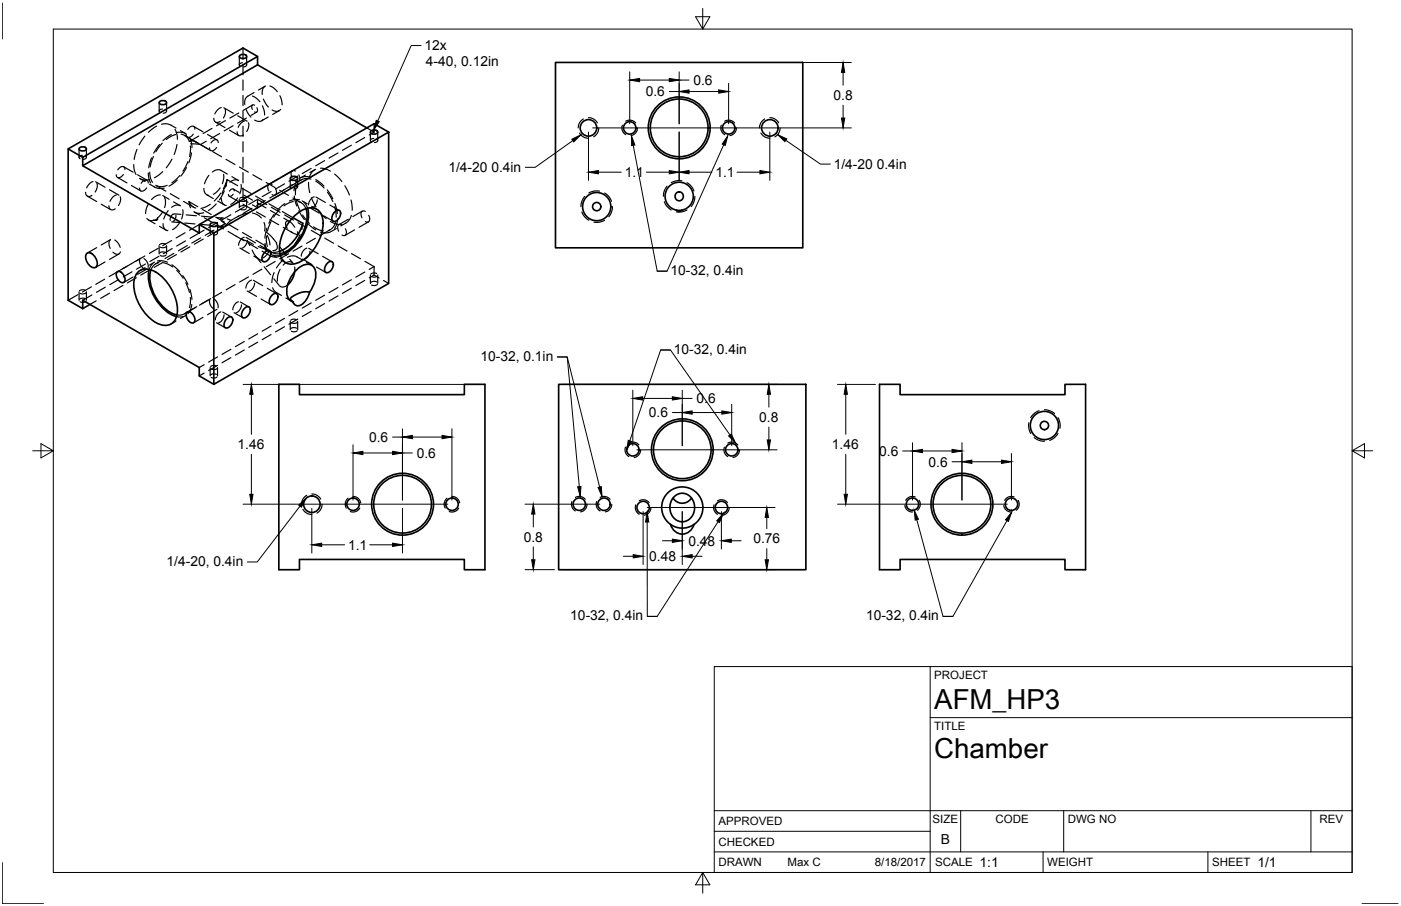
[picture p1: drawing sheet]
<svg xmlns="http://www.w3.org/2000/svg" width="432mm" height="279mm" viewBox="0 0 432 279" stroke-linecap="round" stroke-linejoin="round" font-family="sans-serif">
<!-- layer: Hidden -->
<g fill="none" stroke="#000" stroke-width=".36">
<path d="M73.8 17.4v2.6M74.8 19.3l-.1 .1a.63 .63 0 0 0-.8 .2 .63 .63 0 0 0 .2 .9M74.9 14.8v3.5M74.9 19.9v3.2M75.7 19.5a.66 .66 0 0 1 .2 .9 .66 .66 0 0 1-.9 .3M76 17.4v2.6M48.3 38.9l-2.6 1.9M49.1 31.7v2.6M49.8 38.3l1.9-.1 1.2 .5M50.1 33.6h-.1a.63 .63 0 0 0-.8 .3 .63 .63 0 0 0 .2 .8M51 33.8a.66 .66 0 0 1 .2 .9 .66 .66 0 0 1-.9 .2M51.3 31.7v2.6"/>
<path d="M52.7 38.6l1.6 .9M53.9 39.9l.6 1.4 .2 1.7M59.7 39l2.9 1.7M60.1 39.8a.88 .88 0 0 0-.6-.9 .88 .88 0 0 0-1.1 .4l-.5 .6M65.3 39.6l-2.7 1.6M65.9 36.5a1.12 1.12 0 0 0 .6 1.2 1.12 1.12 0 0 0 1.3-.3M66.4 37.7l2.9 1.6M68.2 33.2a3.5 3.5 0 0 0-2 1.9M69 33.2l2.9 1.7M69.4 33.7a3 3 0 0 1-.6 2.7M69.5 37.2l-2.8 1.6M71.8 38.8l-2.7 1.6"/>
<path d="M73.3 35.7l2.9 1.7M73.6 34.8l-2.7 1.6M74.9 24.7v3.1M74.9 29.4v3.2M74.9 34.2v3.2M74.9 38.9v3.2M75.4 37.3a3.3 3.3 0 0 0-2 2M75.8 33.7l1.6 2.4M76 36.4l-2.8 1.6M76.4 29.7a2.35 2.35 0 0 0-1 2.6M76.5 37.8a3 3 0 0 1-.5 2.7M77.8 29.6l1.1 .6 1.2 1.2"/>
<path d="M77.8 32.4l-2.8 1.6M78.3 28.5l-2 1.2M78.5 32.4a.64 .64 0 0 0-.9 .2 .64 .64 0 0 0 .1 .8l.1 .3M79.1 34.6l-1.8 1M79.2 33.2a.77 .77 0 0 1 .2 .9 .77 .77 0 0 1-.8 .5l-.1-.1M80.9 32.6l.5 1.4 .1 1.4M81.1 36.8a1.89 1.89 0 0 1-2.6 .2M81.2 30.6l1.5 2.4M81.7 26.6l-2 1.2M81.8 26.6a2.4 2.4 0 0 0-1 2.5M82.7 36.1l-2 1.1M83.2 26.5l1.1 .6 1.2 1.2"/>
<path d="M86 34.1l-2 1.2M86.3 29.5l.5 1.4 .1 1.4M86.5 33.7a1.9 1.9 0 0 1-2.6 .2M113.1 39.4l2.2 1.3M115.3 38.2v2.5M179.8 36.7a3.1 3.1 0 0 0-1.6 2.7M181.4 36.3l1.3 .3 1.4 1.3M184.5 39.4l-.3 1.5-1.2 1.3M191.8 38.6a2.38 2.38 0 0 0 1.1 2.9M192.9 37.4a2.38 2.38 0 0 1 3 .5M196.5 39.4a2.36 2.36 0 0 1-2 2.4M222.3 38.6a2.36 2.36 0 0 0 1.1 2.9"/>
<path d="M223.4 37.4a2.38 2.38 0 0 1 3 .5M227 39.4a2.4 2.4 0 0 1-2 2.4M235.7 36.7l-1.1 1.1-.5 1.6M237.3 36.3l.9 .1 .9 .4 .9 1.1M240.4 39.4l-.3 1.5-1.3 1.3M24.4 45.9v2.6M25.4 47.9h-.1a.63 .63 0 0 0-.8 .2 .63 .63 0 0 0 .2 .9M26.3 48.1a.65 .65 0 0 1 .2 .8 .65 .65 0 0 1-.9 .3M26.4 59.3a1.13 1.13 0 0 0 .6 1.2 1.13 1.13 0 0 0 1.3-.2M26.6 45.9v2.6M28.7 56a3.5 3.5 0 0 0-2 1.9M29.5 56l2.9 1.7"/>
<path d="M29.9 56.5a3 3 0 0 1-.6 2.7M33.7 58.5l2.9 1.7M36.2 54.7l2.9 1.7M38 53.8a1.16 1.16 0 0 1-.9 1 1.16 1.16 0 0 1-1.3-.7v-.2M38.1 51.4l2.9 1.7M38.5 52.3a.88 .88 0 0 0-.6-1 .88 .88 0 0 0-1 .4l-.6 .7M40.5 57.2l2.9 1.7M41.2 50.8l.1 1.3 .6 1.7M42.2 46.1l-.9 3.1M42.4 53.9l2.9 1.7M43 55l1.5 .5 1.6-.1M43.2 55.1l1.5 .9"/>
<path d="M44.6 42l-1.7 2.7M45.2 57.9a1.15 1.15 0 0 1-1 1 1.15 1.15 0 0 1-1.2-.6v-.3M45.7 56.4a.9 .9 0 0 0-.6-.9 .9 .9 0 0 0-1.1 .4l-.5 .6M45.7 53.3l.1 1.4 .6 1.7M46.1 56.8l1.6 .9M46.2 53.1l.2 1.9 .6 1.2M46.7 48.7l-.9 3.1M47.3 48.3l-1 3.1M47.5 57.6l1.5 .5 1.6-.1M48 57.1l3.1 1.8M49.2 44.6l-1.8 2.6M50 44.1l-2 2.7"/>
<path d="M50.2 52.9l-2.6 1.9M51.5 57.2l-1.6 .4-1.6-.3M52.5 59.7l2.7 1.6M52.8 41.5l-2.6 1.9M53 49.1l-1.8 2.6M54.2 41.5l-1.3 .4-1.7 1.1M54.3 40.9l1.9-.1 1.2 .5M54.6 44.5l-.9 3.1M54.6 55.5l-2.5 1.9M55.4 54.1l-2.4 2.3M55.6 40.3l1.6 .9M55.8 41.4l1.3 .5 1.2 1.5"/>
<path d="M56.9 41.8l1.4 .8M57.5 51.7l-1.8 2.6M57.8 42.3l2.9 1.7M57.9 49.9l-1.5 2.9M58.3 43.7l1.2-.2 1.9 .9M58.4 42.5l.6 1.4 .2 1.6M58.7 45l-.3 3.3M58.7 44.4l3 .1 3.2 1.9M59 47.2l-.8 3M59.6 41.4a1.16 1.16 0 0 1-1 .9 1.16 1.16 0 0 1-1.2-.6v-.3M59.7 43.4l1.4 .8M61.2 42l-2.8 1.6"/>
<path d="M62.8 58.1a1.87 1.87 0 0 0 1.5 2.2M63.6 43.6l-1.8 1M64 41.5l2.9 1.6M64.4 54.1l-1.4 2.6M65.5 53.1a2.37 2.37 0 0 1 2.6-.5l2 1.1M65.5 46.8l2.8 1.5M66.7 45.5a1.15 1.15 0 0 1-.9 1 1.15 1.15 0 0 1-1.2-.7v-.2M67.3 44a.9 .9 0 0 0-.7-1 .9 .9 0 0 0-1 .4l-.5 .7M67.7 41.2l-2.8 1.6M67.8 57.9l-.9 1.1-1.1 .9M68.1 59.6l-2.1 2.4M68.9 53.8v1.2l-.4 1.7"/>
<path d="M69.1 58.9l-1.5 2.7M69.6 57.4l.4-2-1.1 2.8M69.7 49.1l2.7 1.6M69.8 57.2l-.9 1.3-.5 1.3M70 55.4l3.2 1.9M70.7 40.1l2.9 1.7M71.5 54.5l2 1.1M71.9 59.9a.78 .78 0 0 1-.7 .6 .78 .78 0 0 1-.8-.4v-.2M71.9 58.3l1.8 1M72.2 58.9a.64 .64 0 0 0-.6-.7 .64 .64 0 0 0-.7 .5l-.2 .2M73.1 40.6a1.13 1.13 0 0 0 .6 1.3 1.13 1.13 0 0 0 1.3-.3M73.5 55.7a2.41 2.41 0 0 0-2.7 .5"/>
<path d="M73.8 51.5l2.7 1.6M74.3 56.9v1.2l-.4 1.7M74.6 58.1l2.8 1.6M74.9 43.7v3.2M74.9 48.5v3.1M74.9 53.2v3.2M74.9 58v3.5l1.5 .9M77.9 53.9l2.8 1.6M82 56.3l2.8 1.6M83.6 59.1l-2.8 1.6M83.8 56.9a.89 .89 0 0 0-1.1 .1 .89 .89 0 0 0-.1 1.1l.2 .8M84.9 58.1a1.22 1.22 0 0 1 .4 1.2 1.22 1.22 0 0 1-.9 .9l-.5-.2"/>
<path d="M85.8 55.2l-2.9 1.6M86.2 58.7l2.7 1.6M87.7 56.7l-2.8 1.6M89.5 55v2.6M90.1 52.7l-2.9 1.6M90.5 57h-.1a.63 .63 0 0 0-.8 .2 .63 .63 0 0 0 .2 .9M91 52.8a.89 .89 0 0 0-1.1 0 .89 .89 0 0 0-.2 1.1l.3 .8M91.4 57.1a.66 .66 0 0 1 .2 .9 .66 .66 0 0 1-.9 .2M91.6 55.8l-.8 1.6-.2 1.4M91.6 56.9l-.5 1.8v1.4M91.7 55v2.6M91.8 54.3l-2.7 1.6"/>
<path d="M92 56l-8.9 5.1M92.1 53.9a1.16 1.16 0 0 1 .3 1.4 1.16 1.16 0 0 1-1.1 .7l-.3-.1M92.9 55.4l-1.5 .9M94.1 54l-1.5 .9M95.1 56.3l.4 3.1M95.8 55.2l-1.4-.2-1.7 .6M95.9 54.7l-1.6-.2-1.5 .3M95.9 51.9l-2.7 1.6M97.1 52.3l-1.6 .9M97.2 52.2l-1 .8-.8 1.7M97.3 55.9l2.6 2.1M97.3 55.4l2.5 2"/>
<path d="M98.8 51.9l1.5 .2 1.5 .7M100 49.5l-2.7 1.6M100.9 58.6l1.7 2.7M100.9 59.3l1.7 2.9M103.1 53.7l2.3 2.3M104.2 47.2l-2.8 1.6M106.3 57.3l1.4 2.8M108.3 44.8l-2.8 1.6M112.4 42.4l-2.7 1.6M114.2 40.7v2.6M115.2 42.7h-.1a.63 .63 0 0 0-.8 .2 .63 .63 0 0 0 .2 .9M115.3 40.7l-1.5 .9"/>
<path d="M116.1 42.9a.65 .65 0 0 1 .2 .9 .65 .65 0 0 1-.9 .2M116.4 40.7v2.6M178.6 41a3.2 3.2 0 0 0 2.8 1.6M184.8 58.9h-1.5l-1.8 .6M186.4 59.5l1.4 1.3 .7 1.3M205.6 57.4l-.8 1.3-.3 1.8M210.2 55.8l-1.5-.1-1.8 .6M211.8 56.3l1.4 1.3 .7 1.3M234.5 41a3.2 3.2 0 0 0 2.8 1.6M26.9 60.5l2.9 1.7M29.8 76.4l-2.9 1.6M31.2 75.6l2.8-1.7a2.07 2.07 0 0 0 0 2.7"/>
<path d="M31.2 63l2.9 1.6M33.6 63.5a1.14 1.14 0 0 0 .6 1.2 1.14 1.14 0 0 0 1.3-.3M35.4 74l.9 .8 .7 1.5M35.9 60.1a3.2 3.2 0 0 0-2 2M36.6 78.3l-2.9 1.7M37 60.7a3.2 3.2 0 0 1-.5 2.7M37.1 77.7a1.28 1.28 0 0 1-1.1 .8 1.28 1.28 0 0 1-1.2-.7M44.4 79.7a2.79 2.79 0 0 1 1.2 2.8M44.6 78.9l-11 6.4M45.3 67.4l.9 .6 1.2-.1M45.8 62.8l-.7 1.5-.2 1.5M45.8 67.9l2 1.1"/>
<path d="M47.4 67.9a1 1 0 0 0 1.1-.7l-.1 .7zM47.5 68h.3M48.8 76.6l-2.8 1.5M49 79.1l-2.8 1.5M49.1 75.7v2.6M49.2 69.8l2 1.2M49.4 60.1a3.7 3.7 0 0 0-2.7 1.4M50.1 65.4l-1.6 1.8M50.1 60.3l2 1.2M50.3 69a1.83 1.83 0 0 0 1.5 2.1M50.7 60.9a4 4 0 0 1 0 3.1M51 75.3l-.9-.2-.9 .3"/>
<path d="M51 77.9l-.9-.2-.9 .3M51.2 76.1l-1 .3-.8-.2M51.2 78.6l-.8 .4-1-.2M51.3 75.7v2.6M51.8 65l-1.3 2.5M52.9 74.2l-2.7 1.6M52.9 68.4l2.5 .2M53.1 76.7l-2.8 1.5M53.3 66.1l-.7 .9-.1 1M53.5 62.3l2 1.1M53.6 78.1l-2.8 1.6M53.7 65.9l2.1 .2"/>
<path d="M54.2 66.4l-.1 .9-.8 1M54.4 78.5l-2.8 1.6M55.3 68.8l-.9 1.1-1.2 .9M55.6 63.5a2.31 2.31 0 0 0-2.7 .4M56.3 64.7l.1 1.2-.4 1.6M56.6 62.1l3.1 1.8M56.9 68.8l3.2 .3M57 71.8l-2.7 1.6M57.2 74.3l-2.8 1.6M57.4 66.3l3.1 .2M57.7 75.7l-2.7 1.6M58.2 62.2l.9 1.3 1.3 .7"/>
<path d="M58.2 62.2l.5 1.9M58.2 62.2l2.8 1.5M58.5 76.1l-2.7 1.6M59.7 65.3l1.1 .5 2-.2M60 65.4l1.6 1M61.4 69.3l-3 1.7M61.7 69.2l3.1 .3M61.9 73.4l-2.8 1.6M62.1 66.7l3.2 .2M62.3 64.6l2.8 1.5M62.6 73.7l-2.7 1.6M62.9 71l-4.3 2.5"/>
<path d="M62.9 67.2l2.8 1.5M63.7 60.1l2 1.1M64.8 69.3v2.6M64.8 63l-1.6 .9-1.3 .4M65.8 71.2h-.1a.64 .64 0 0 0-.8 .3 .64 .64 0 0 0 .2 .8M65.9 71.9l-1.9 1.1M66 71l-2.8 1.6M66.4 69.6l2.5 .2M66.5 66.9l2.7 1.6M66.6 62.9l-2.4 2M66.7 71.4a.66 .66 0 0 1 .2 .9 .66 .66 0 0 1-.9 .2M66.9 67.1l2 .2"/>
<path d="M67 68.6l-2.7 1.6M67 69.3v2.6M67.1 69.5l1.6 1M67.1 62l2 1.2M68.2 61.2a1.9 1.9 0 0 0 1.5 2.2M68.5 67.3l-.4 .2v.4l1.3 1.1M68.8 69.3l-1.5 .9M69.4 69h.1M69.4 69l-1.3 .9 .8 .7M70 67.5l.7 .2a.36 .36 0 0 1 .3 .5 .36 .36 0 0 1-.4 .3l-1.3 1.2M70.3 71.4l2.7 1.6M70.6 69.3l2.7 1.6"/>
<path d="M70.7 60.5l2.8 1.7M71.2 66.2l-2.8 1.6M71.9 67.6l-.7 .4M72.8 72.8l2.5 1.5M73.2 61l-.9 1.2-1.2 .8M73.5 66.6l-1.4 .9M73.8 61.5v2.6M73.9 76.5l2.9 1.7M74.4 73.7l.6 .2a2.02 2.02 0 0 1 2 1.8M74.7 71.7l2.8 1.6M74.9 63l2.7 1.6M75.1 60.1l2.8 1.6"/>
<path d="M75.3 73.1a2.8 2.8 0 0 0-1.8 2.5M75.3 63.8l-2.8 1.6M75.7 61l-.9-.2-.9 .4M75.7 63.6l-.9-.2-.9 .4M75.8 73.2l2.9 1.7M75.9 61.8l-.8 .3-1-.2M75.9 64.4l-.8 .3-1-.2M76 61.5v2.6M76.2 74.3l1.9 1M76.2 74.1a2.73 2.73 0 0 1-1.7 2.5M76.2 65.7l-2.9 1.1M76.7 75.1l2.7 1.6"/>
<path d="M77.7 64.2l-2.8 1.6M77.7 77.1l1.1 1.9 .8 .6M77.8 65.7l1.5 .5 1.2 1M78.2 79l2.9 1.7M78.7 60.4l2.8 1.6M78.8 79l1.6 2M78.9 74.1l2.7 1.6M79 65.3l2.8 1.6M79.2 62.5l2.8 1.6M79.4 61.5l-2.7 1.5M79.6 76l2.9 1.1M80.1 75.7l3.8 2.2"/>
<path d="M80.8 77.4l2.5 1.5M81.4 68.6l.3 1.3-.2 1.3M81.6 75.7l.5 1.9M81.6 75.7l1.1 1.5M81.7 75l.3 1.4 .9 1.5M81.8 61.9l-2.8 1.6M82 71.5l2.3 2.2M82.1 72.8v1.6l.3 1.6M82.2 63.1l-2.8-1.6v2.6l-1.6-.9M82.3 70.4l-.7 3M82.3 72.5l.7 1.8 .2 1.2M82.9 62.8l2.7 1.6"/>
<path d="M83 77.1l-.8 1.5-1.1 .9M83.1 78.8l1.6 .5 1.4-.2M83.1 67.7l2.8 1.6M83.2 77.3l1.5 .9h1.6M83.3 64.9l2.8 1.6M83.5 68.3l-1.1 3M83.6 63.9l2.7 1.6M83.6 78.4l1.6 .9M84.2 78.7l2.2 .1M84.3 73.7l1 1.3M84.5 66.1l-1.6 2.8M85.2 75l.3 1-.1 .8-.6 .4-.7 .1"/>
<path d="M86.2 77.5l-2 .3M86.3 76.2l2 2.5M86.3 64.5l-2 2.5M87 65.2l3.3 1.9M87.3 70.1l2.8 1.6M87.5 67.3l1.8 1M87.7 66.3l2.8 1.6M87.8 62.8l-2.4 2.1M88.5 79.3l2.1-.4 2.5 1.2M88.9 78.2l-2.7 1.6M89.3 79.9l1 1.3M89.7 71.5l2 .8 .2-.2-.3-.6"/>
<path d="M90 76.4l-2.4 2M90.3 61l2.5 1.5M90.4 62.2l-1.5 .5-1.4 .8M90.7 60.4l.7 3.1M90.9 70.1l-1.3-1.5-1.1-.5-.3 .3-.2 .4 .1 .7 .4 .9M91.3 61.8l1.1 3.1M91.8 68.7l2.8 1.6M92 62.2l1.5 .8 .8 1.4M92.1 65l1.7 2.7M92.3 61.6h-1.7l-1.4 .4M92.5 72.3l-1.5 2.8M93.1 75.9l-2.8 1.6"/>
<path d="M93.1 61.9l1.6 .9M93.2 79.9l2.9 1.7M93.3 66.3l2.1 2.6M93.3 68.9l-.3 1.9M93.7 62.3l1.1 1.9M94.6 76.5a2.73 2.73 0 0 0-1.8 2.5M94.8 68.9l2.5 2M95.2 76.6l2.9 1.6M95.5 64.1l2.9 1.6M95.6 77.5a2.79 2.79 0 0 1-1.8 2.4M96 61l1.4 2.8M96 71l2.7 1.6"/>
<path d="M96.1 63.6l1.5 .9M96.6 69.9l1.6 1 1.5 .3M96.8 60.7a2.8 2.8 0 0 0-1.7 2.5M97.2 73.5l-2.7 1.6M97.4 60.8l2.9 1.6M97.8 61.6a2.79 2.79 0 0 1-1.7 2.5M98.3 65.1l2.2 2.3M99.4 79.1l2.9 1.6M99.8 66.5l2.9 1.7M100.1 73.4l2.7 1.6M101.7 63.2l2.9 1.7M101.8 70.8l-3.2 1.9"/>
<path d="M101.8 68.3l1.9 .8 1.2 .2M101.9 71.5l-1.2 .3-1.9-.2M103.2 63.7l.4 3.3M103.2 62.8l.8 3M103.4 68.6l-.7 1.5-1.4 .9M103.7 70.5l-1.6 .9M104.1 67.5l-.3 1.7-.7 1.3M104.2 75.8l2.8 1.6M105.4 69.4a.89 .89 0 0 0-1.1 0 .89 .89 0 0 0-.2 1.1l.3 .8M106.5 70.5a1.22 1.22 0 0 1 .3 1.3 1.22 1.22 0 0 1-.9 .9l-.5-.2M106.6 68.8l-1.6 .9M107.4 67.6l-2.9 1.7"/>
<path d="M108.2 61.7l.3 3.1M108.3 66.4l-.7 1.5-1.2 1M108.3 78.2l2.8 1.6M109.3 70.9l-2.9 1.7M111.6 65.1l-2.9 1.7M112.6 65.2a.88 .88 0 0 0-1.1 .1 .88 .88 0 0 0-.2 1.1l.3 .8M113.6 68.4l-3 1.7M113.7 66.4a1.22 1.22 0 0 1 .3 1.2 1.22 1.22 0 0 1-.9 .9l-.5-.2M179.3 65.4l.8 1.3 1.4 1.2M180.2 60.6l-.8 1.3-.4 1.8M186.3 67.9l-1.8 .7-1.4-.1M188.8 63.7l-.4 1.9-.8 1.2"/>
<path d="M204.8 62.2l.7 1.3 1.4 1.3M211.7 64.8l-1.7 .6-1.5-.1M214.2 60.6l-.4 1.8-.8 1.3M24 90.9l-3 1.7M24.4 90v2.6M26.3 89.5l-.9-.1-.9 .3M26.3 92.1l-.9-.2-.9 .4M26.5 90.3l-.8 .3-1-.1M26.5 92.9l-.8 .4-1-.2M26.6 90v2.6M28.2 88.5l-2.8 1.6M28.3 91l-2.8 1.6"/>
<path d="M29.6 92.8l-1.9 1.1M32.3 86.1l-2.8 1.6M32.4 80.8l-2.9 1.7M32.5 88.6l-2.8 1.6M33.8 90.4l-2.8 1.6M36.6 86.2l-2.8 1.6M37.9 88l-2.8 1.6M40.7 83.8l-2.7 1.6M41 85.4l-2.9 1.7M42 85.7l-2.7 1.5M43.1 80.1a2.75 2.75 0 0 0 1.3 2.7M44.7 82.5l-1.5 .9"/>
<path d="M44.8 81.4l-2.7 1.6M45.3 82.9l-2.9 1.7M46.1 83.3l-2.7 1.6M47.1 81.2l-1.1 1.9M47.7 80.8l-1.6 .9M48.5 80.5l1.7-.1 1.4 .5M48.8 81.1l-1.5 .8-.8 1.3M49.5 80.5l-1.5 .9M50.3 80.9l-2.8 1.6M50.4 81l1.5 .5 1.4 .9M53 81.7l2.4 2M54.3 99l-1.6 .9"/>
<path d="M54.5 83.4l2 2.4M56.3 85l1.6 2.7M56.6 97.6h-2.2M57.2 97.3l-1.6 .9M57.3 87.2l1.1 3M57.6 96.2l-1.5 .9h-1.6M58.5 89.2l.6 3.1M58.7 91.7v1.6l-.3 1.6M59.1 93.9l-.3 1.4-.9 1.5M60.1 94.9l-3.2 1.9M60.7 94.6l-2.9 1.6M62.6 97.9l-2.9 1.6"/>
<path d="M64.6 92.6a2.75 2.75 0 0 0 1.3 2.7M64.9 92.1l-3.4 2M65.9 92.2a2.79 2.79 0 0 1 1.3 2.7M66.7 99.5l2.7 1.6M66.9 95.4l-2.9 1.7M68.1 96.2a2.67 2.67 0 0 0-1.7 2.5M68.3 90.2l-2.7 1.6M68.7 96.2l2.7 1.6M69.1 97.1a2.86 2.86 0 0 1-1.8 2.5M72.1 96.4l2.7 1.6M72.5 87.8l-2.8 1.6M73.5 93.1a2.73 2.73 0 0 0-1.8 2.4"/>
<path d="M74 93.1l2.7 1.6M74.5 94a2.86 2.86 0 0 1-1.8 2.5M76.2 89.7l2.9 1.7M76.6 85.4l-2.8 1.6M77.5 86.4a2.73 2.73 0 0 0-1.7 2.5M78.1 86.4l2.9 1.7M78.5 87.3a2.79 2.79 0 0 1-1.7 2.5M80.5 92.2l2.9 1.7M80.7 83l-2.7 1.6M81.4 82.3l2 2.4M82.4 88.9l2.9 1.7M84 88.7l.8 1.2 1.9 1.2"/>
<path d="M84.4 86l1.6 2M84.5 84.1l-.5 1.5-.2 1.6M84.8 80.6l-2.7 1.6M86.3 83l-.7 2.1-.1 1.6M86.5 80.1l1.6 .9M87.2 80.2l-2 2.4M87.7 98.2l-2.8 1.6M88.1 91.9l1.6 .9M88.7 87.9l-1.5 .6-1-.3M89.5 99.1v2.6M89.6 92.5l1.1 1.3M90.1 81l-1.2-.3-1.6 1.1"/>
<path d="M90.8 82.3v1.6M91.4 98.6l-.9-.2-.9 .4M91.6 99.4l-.8 .3-1-.2M91.7 99.1v2.6M91.8 95.8l-2.7 1.6M91.8 98.4l-2.7 1.6M94.5 80.9l1.5 .9M95.9 93.4l-2.7 1.6M95.9 96l-2.7 1.6M97.5 82.4l2.9 1.6M100 91l-2.7 1.6M100 93.6l-2.7 1.6"/>
<path d="M104.2 88.7l-2.8 1.5M104.2 91.2l-2.8 1.6M108.3 86.3l-2.8 1.6M108.3 88.9l-2.8 1.6M112.4 83.9l-2.7 1.6M112.4 86.5l-2.7 1.6M112.5 80.6l2.8 1.6M114.2 84.8v2.6M115.3 82.2v2.6M115.3 82.2l-1.5 .9M115.3 84.8l-1.5 .9M115.3 84.8l1.5 .9"/>
<path d="M116.1 84.4l-.9-.2-.9 .3M116.1 86.9l-.9-.1-.9 .3M116.3 85.1l-.8 .4-1-.2M116.3 87.7l-.8 .4-1-.2M116.4 84.8v2.6M118.2 86.5l1.6 .9M62.9 112.5l-1.5 .8M62.9 115.1l-1.5 .8M64.8 113.3v2.6M66.7 112.9l-.9-.2-.9 .3M66.7 115.5l-.9-.2-.9 .3M66.9 113.7l-1 .3-.8-.2"/>
<path d="M66.9 116.2l-.8 .4-1-.2M67 110.1l-2.7 1.6M67 112.7l-2.7 1.6M67 113.3v2.6M71.2 107.7l-2.8 1.6M71.2 110.3l-2.8 1.6M75.3 105.3l-2.8 1.6M75.3 107.9l-2.8 1.6M79.4 102.9l-2.7 1.6M79.4 105.5l-2.7 1.6M83.6 100.6l-2.8 1.5M83.6 103.2l-2.8 1.5"/>
<path d="M87.7 100.8l-2.8 1.6M91.4 101.2l-.9-.2-.9 .4M91.6 102l-1 .3-.8-.2M192.8 137.9a2.42 2.42 0 0 0 1 2.9M193.9 136.6a2.38 2.38 0 0 1 3 .6M197.4 138.7a2.41 2.41 0 0 1-1.9 2.4M223.3 137.9a2.42 2.42 0 0 0 1 2.9M224.3 136.6a2.38 2.38 0 0 1 3.1 .6M227.9 138.7a2.4 2.4 0 0 1-2 2.4M317.1 130.4v1.5l.6 1.8M318.8 135l1.2 .7 1.9 .4M320.2 126.7l-1.3 .7-1.2 1.4"/>
<path d="M321.9 126.4l1.9 .3 1.2 .8M326.1 133.7l-1.2 1.4-1.4 .7M326.1 128.8l.6 1.8v1.5M93.4 157.1a3.2 3.2 0 0 0 2.7 1.6M94.5 152.7l-1 1-.6 1.8M96.1 152.3l1.5 .4 1.3 1.2M99.3 155.5a3.1 3.1 0 0 1-1.6 2.7M107.3 153.6a2.38 2.38 0 0 0-.6 3.1M108.8 153.1a2.36 2.36 0 0 1 2.4 2M110.9 156.7a2.38 2.38 0 0 1-2.9 1M137.8 153.6a2.38 2.38 0 0 0-.6 3.1M139.3 153.1a2.36 2.36 0 0 1 2.4 2"/>
<path d="M141.4 156.7a2.38 2.38 0 0 1-2.9 1M176.3 154.7a2.42 2.42 0 0 0 1 2.9M177.3 153.4a2.38 2.38 0 0 1 3.1 .6M180.9 155.5a2.41 2.41 0 0 1-1.9 2.4M183.9 154.7a2.42 2.42 0 0 0 1 2.9M185 153.4a2.38 2.38 0 0 1 3 .6M188.6 155.5a2.41 2.41 0 0 1-2 2.4M195.9 155.7a2.42 2.42 0 0 0 1.1 2.9M197 154.4a2.38 2.38 0 0 1 3.1 .6M200.6 156.5a2.44 2.44 0 0 1-2 2.4M220.1 155.7a2.42 2.42 0 0 0 1 2.9M221.2 154.4a2.38 2.38 0 0 1 3 .6"/>
<path d="M224.8 156.5a2.44 2.44 0 0 1-2.1 2.4M278.9 155.9a2.4 2.4 0 0 0 2.3 2M282.1 153.2a2.36 2.36 0 0 0-2.9 1.1M283.3 154.3a2.38 2.38 0 0 1-.5 3M309.4 155.9a2.4 2.4 0 0 0 2.3 2M312.6 153.2a2.36 2.36 0 0 0-3 1.1M313.8 154.3a2.38 2.38 0 0 1-.5 3"/>
</g>
<!-- layer: Visible -->
<g fill="none" stroke="#000" stroke-width=".51">
<path d="M73.9 17.2l1-.4a.82 .82 0 0 1 1.1 .8l-1.1 .4a.82 .82 0 0 1-1-.8zM79.4 17.4l-4.5-2.6-53.9 31.1v46.7l4.5 2.6M79.4 20l33.7 19.4M171.2 19.3h76.2v57.1h-76.2zM49.2 31.4l1-.4a.82 .82 0 0 1 1.1 .9l-1.1 .4a.82 .82 0 0 1-1-.9zM21 45.9l4.5 2.6M24.5 45.7l1-.4a.82 .82 0 0 1 1.1 .9l-1.1 .4a.82 .82 0 0 1-1-.9zM25.5 48.5l53.9-31.1v2.6l-53.9 31.1zM89.6 54.8l1-.5a.82 .82 0 0 1 1.1 .9l-1.1 .4a.82 .82 0 0 1-1-.8zM114.3 40.5l1-.4a.82 .82 0 0 1 1.1 .9l-1.1 .4a.82 .82 0 0 1-1-.9zM119.8 40.7l-4.5-2.5-53.9 31.1v2.6l-35.9-20.8M206.4 57.3a4.4 4.4 0 0 1 7.1 2.1 4.4 4.4 0 0 1-4.7 5.6 4.5 4.5 0 0 1-3.6-3.1 4.5 4.5 0 0 1 1.2-4.6z"/>
<path d="M26.6 78.3a1.59 1.59 0 0 1 2.5 .7l.6 1.1a1.46 1.46 0 0 1 .3 1.6 1.46 1.46 0 0 1-1.3 .8 3.5 3.5 0 0 1-2.1-4.2zM61.4 69.3l4.5 2.6M64.9 69l1-.4a.82 .82 0 0 1 1.1 .9l-1.1 .4a.82 .82 0 0 1-1-.9zM65.9 71.9l53.9-31.2v46.7l-53.9 31.1zM81.7 77.7a.97 .97 0 0 1 1.3-.4 .97 .97 0 0 1 .4 1.4 1.99 1.99 0 0 1-2.4 1.9l-.2-1.3zM90.2 67.1a6.9 6.9 0 0 1 7.1-2.8 4.9 4.9 0 0 1 2.2 5.7 14.6 14.6 0 0 1-7.6 11 3.8 3.8 0 0 1-5.7-3.2 14.3 14.3 0 0 1 4-10.7zM90.3 67.1l3 1.8M93.4 68.9a13.2 13.2 0 0 1-7.2 8.6M94.3 64.3a12.5 12.5 0 0 1-4.5 12.2l-2.1 1.3-1.4 .5M94.8 64.2a13.7 13.7 0 0 1-4.8 12.6l-2.2 1.4-1.4 .6M103.3 65.2a.97 .97 0 0 1 1.3-.3 .97 .97 0 0 1 .3 1.3 1.99 1.99 0 0 1-2.4 1.9l-.2-1.2zM208.5 64.8h1.6"/>
<path d="M25.5 95.2v-2.6l35.9 20.7v2.6l4.5 2.6M27.7 93.9l-2.2 1.3M36.1 83.9a1.99 1.99 0 0 1 2.4 1.9 .97 .97 0 0 1-.4 1.3 .97 .97 0 0 1-1.3-.4l-.9-1.6zM42.3 84.1a4.1 4.1 0 0 1 5.7-.2 14.6 14.6 0 0 1 6.6 12.8 3.8 3.8 0 0 1-5.6 3.2 14.3 14.3 0 0 1-7.7-13.2l.2-1zM46 83.1a13.7 13.7 0 0 0 4.8 12.6l2.2 1.4 1.4 .5M46.5 83.2a12.5 12.5 0 0 0 4.6 12.1l2 1.4 1.4 .4M57.6 96.3a1.99 1.99 0 0 1 2.4 1.9 .97 .97 0 0 1-.3 1.3 .97 .97 0 0 1-1.3-.3l-1-1.7zM70 98.1a.97 .97 0 0 1 1.4-.3 .97 .97 0 0 1 .3 1.3 1.99 1.99 0 0 1-2.4 1.9l-.2-1.2zM75.4 95a.97 .97 0 0 1 1.3-.3 .97 .97 0 0 1 .4 1.3 1.99 1.99 0 0 1-2.4 1.9l-.2-1.3zM84 90.9a.97 .97 0 0 1 1.3-.3 .97 .97 0 0 1 .3 1.3 1.99 1.99 0 0 1-2.4 1.9l-.2-1.2zM90.8 83.9l-.7 2.2-1.4 1.8M95.4 90.1a5.2 5.2 0 0 1-3.6 4.2 1.56 1.56 0 0 1-1.5-1.3"/>
<path d="M95.4 90.1h-2.1l-2.8 1.1-1 .9 .1 .4 .7 .5M95.4 90.1a7.7 7.7 0 0 0 1.5-7.5 2.98 2.98 0 0 0-4.7-.1 9.2 9.2 0 0 0-3.6 8.9 2.33 2.33 0 0 0 1.7 1.6M101 81.1a.97 .97 0 0 1 1.3-.4 .97 .97 0 0 1 .4 1.3 1.99 1.99 0 0 1-2.4 1.9l-.2-1.2zM85.9 118.5h6.4v3.2h50.8v-3.2h6.4v57.2h-6.4v-3.2h-50.8v3.2h-6.4zM172.2 118.5h76.2v57.2h-76.2zM271.1 118.5h6.3v3.2h50.8v-3.2h6.4v57.2h-6.4v-3.2h-50.8v3.2h-6.3zM207.4 153.6l1.2 1.2 1.5 .4 1.8-.4 1.2-1.2M207.8 153.1l1.6-.9h1.5l1.5 .6 1.2 1.5 .5 1.9-.2 1.7-.7 1.4-1.2 1.1-1.2 .5-1.4-.1-1.2-.6-1.1-1.2-.6-1.8v-1.4l.5-1.5zM206.7 161.7a3.7 3.7 0 0 0 3.6 3 3.7 3.7 0 0 0 3.6-3M206.7 161.7l1.7 .9 1.7 .3 2-.3 1.8-.9M206.7 161.7a6.3 6.3 0 0 1-1.1-9.4 6.3 6.3 0 0 1 9.5 0 6.3 6.3 0 0 1-1.2 9.4"/>
<circle cx="181.4" cy="39.4" r="2.55"/>
<circle cx="194.1" cy="39.4" r="1.92"/>
<circle cx="209.3" cy="39.4" r="8.9"/>
<circle cx="209.3" cy="39.4" r="9.5"/>
<circle cx="224.6" cy="39.4" r="1.92"/>
<circle cx="237.3" cy="39.4" r="2.55"/>
<circle cx="183.9" cy="63.7" r="4.4"/>
<circle cx="183.9" cy="63.7" r="1.28"/>
<circle cx="209.4" cy="60.5" r="1.33"/>
<circle cx="195" cy="138.7" r="1.92"/>
<circle cx="210.3" cy="138.7" r="9.5"/>
<circle cx="210.3" cy="138.7" r="8.9"/>
<circle cx="225.5" cy="138.7" r="1.92"/>
<circle cx="321.9" cy="131.2" r="4.4"/>
<circle cx="321.9" cy="131.2" r="1.28"/>
<circle cx="96.1" cy="155.5" r="2.55"/>
<circle cx="108.8" cy="155.5" r="1.92"/>
<circle cx="124.1" cy="155.5" r="9.5"/>
<circle cx="124.1" cy="155.5" r="8.9"/>
<circle cx="139.3" cy="155.5" r="1.92"/>
<circle cx="178.5" cy="155.5" r="1.92"/>
<circle cx="186.2" cy="155.5" r="1.92"/>
<circle cx="198.2" cy="156.5" r="1.92"/>
<circle cx="222.4" cy="156.5" r="1.92"/>
<circle cx="281.2" cy="155.5" r="1.92"/>
<circle cx="296.5" cy="155.5" r="8.9"/>
<circle cx="296.5" cy="155.5" r="9.5"/>
<circle cx="311.7" cy="155.5" r="1.92"/>
</g>
<!-- layer: Hidden -->
<circle cx="53.3" cy="66.1" r=".18" fill="#000"/>
<!-- layer: Border -->
<path d="M.7 .9v11.1M16.4 9h400.3v260.1h-400.3zM216.6 2.6v6.4l-2.2-3.8h4.4l-2.2 3.8M10.1 139h6.3l-3.8-2.2v4.4l3.8-2.2M416.7 139l3.8 2.2v-4.4l-3.8 2.2h6.4M.7 266v12.7h12.7M216.6 269.1l2.2 3.8h-4.4l2.2-3.8v6.3M419.8 278.7h11.1" fill="none" stroke="#000" stroke-width=".31"/>
<!-- layer: Titleblock -->
<path d="M220.1 205.6h196.6v63.5h-196.6zM286.7 205.6v63.5M286.7 221.3h130M220.1 256.4h66.6M220.1 250h196.6M296.1 250v12.7M327.8 250v12.7M404 250v12.7M220.1 262.7h196.6M321.5 262.7v6.4M372.3 262.7v6.4" fill="none" stroke="#000" stroke-width=".31"/>
<!-- layer: Dimensions -->
<g fill="none" stroke="#000" stroke-width=".31">
<path d="M172.5 19.3h89.9M182.7 39.4h79.7M194.1 22.2v16M197.1 24.7h9.2M206.3 28.2h3M209.3 22.2v16M209.3 24.7h3.1M212.4 28.2h9.1M224.6 25.7v12.5M259.8 22.3v4M259.8 32.4v4M181.4 40.7v14.9"/>
<path d="M184.4 53.1h7.1M199.2 53.1h7.1M209.3 40.7v14.9M212.4 53.1h7M227.1 53.1h7.1M237.3 40.7v14.9M74.9 118.5h73.3M173.4 118.5h66.1M258.1 118.5h11.7M77.5 121.6v12.3M108.8 137.2v17M111.9 139.7h9.1"/>
<path d="M121 134.8h3M124 132.2v22M124 139.7h3.1M127.1 134.8h9.1M139.3 132.2v22M195 120.3v17.1M196.3 138.7h43.2M198.1 122.9h9.1M207.2 127.2h3.1M210.3 120.3v17.1M210.3 122.9h3M213.3 127.2h9.2"/>
<path d="M225.5 124.7v12.7M237 121.6v4M237 131.7v4M260.7 121.6v12.3M278.2 139.1h3M281.2 136.5v17.7M284.3 139.1h9.1M296.5 136.5v17.7M311.7 139.9v14.3M74.9 155.5h63.1M77.5 140.1v12.3M96.1 156.8v13.8"/>
<path d="M124 156.8v13.8M161.8 155.5h23.1M164.4 158.5v4M198.2 157.8v16.3M199.5 156.5h39.4M210.3 157.8v16.3M222.3 157.8v11.5M236.3 159.5v3.5M258.1 155.5h52.4M260.7 140.1v12.3M293.4 142.4h3.1M299.5 142.4h9.2"/>
<path d="M99.2 168h7M113.9 168h7.1M161.8 175.7h9.1M164.4 168.7v3.9M173.4 175.7h65.5M192.1 171.5h3.1M204.2 166.8h3M213.3 171.5h3.1M225.4 166.8h3M236.3 169.2v3.4"/>
</g>
<g fill="#000" stroke="#000" stroke-width=".31">
<path d="M194.1 24.7l3-.5v1zM206.3 24.2l3 .5-3 .5zM209.3 28.2l3.1-.5v1zM221.5 27.7l3.1 .5-3.1 .5zM259.3 36.4h1.1l-.6 3zM259.8 19.3l.6 3h-1.1zM181.4 53.1l3-.5v1zM206.3 52.6l3 .5-3 .5zM209.3 53.1l3.1-.5v1zM234.2 52.6l3.1 .5-3.1 .5zM77.5 118.5l.5 3.1h-1zM108.8 139.7l3.1-.5v1z"/>
<path d="M121 139.2l3 .5-3 .5zM124 134.8l3.1-.5v1zM136.2 134.3l3.1 .5-3.1 .5zM195 122.9l3.1-.5v1zM207.2 122.4l3.1 .5-3.1 .5zM210.3 127.2l3-.5v1zM222.5 126.7l3 .5-3 .5zM236.5 135.7h1l-.5 3zM237 118.5l.5 3.1h-1zM260.7 118.5l.5 3.1h-1zM281.2 139.1l3.1-.5v1zM293.4 138.6l3.1 .5-3.1 .5z"/>
<path d="M77 152.4h1l-.5 3.1zM164.4 155.5l.5 3h-1zM236.3 156.5l.5 3h-1zM260.2 152.4h1l-.5 3.1zM296.5 142.4l3-.5v1zM308.7 141.9l3 .5-3 .5zM96.1 168l3.1-.5v1zM121 167.5l3 .5-3 .5zM163.9 172.6h1l-.5 3.1zM195.2 171l3 .5-3 .6zM207.2 166.3l3.1 .5-3.1 .5zM210.3 171.5l3-.5v1.1z"/>
<path d="M222.3 166.8l3.1-.5v1zM235.8 172.6h1l-.5 3.1z"/>
</g>
<!-- layer: Annotations -->
<g fill="#000" stroke="#000" stroke-width=".31">
<path d="M116 37.1l.9 .4-1.7 2.6zM176.2 42.9l2.8-1.3-2.2 2.2zM194.6 41.8l1.1 2.9-1 .2zM224.3 41.9l-.8 2.9-.9-.4zM239.7 41.5l2.8 1.3-.6 .9zM193.6 135.8l1 .3-1.5 2.7zM224.6 134.4l.8-.5 1.3 2.7zM92.1 155.8l2.2-2.1-1.4 2.7zM178 150.1l1.1-.1-.3 3.1zM184.3 150.3l1-.2 .3 3.1zM199.5 157.9l.5 3.1h-1zM223 158.3l-1.3 2.9-.8-.6z"/>
<path d="M281.8 157.3l1.3 2.8-1 .3zM311.8 157.9l-1 2.9-.9-.5z"/>
</g>
<g fill="none" stroke="#000" stroke-width=".31">
<path d="M129.8 14h-3.1l-10.3 23.3M176.5 43.4l-11.5 8.2h-3.1M195.2 44.8l7.4 38.8h3M223.1 44.6l-17.5 39h-3M242.2 43.3l10.7 7.3h3M203.6 107.9h3.1l18.3 26.2M206.7 107.9h-3.1l-9.5 28M92.5 156.1l-13.2 17.2h-3.1M178.5 150.1l-3.7-40h-3h3l10 40.1M199.5 161v29.1h3.1M221.3 160.9l-18.7 29.2h-3.1M282.6 160.3l8 29.8h3.1"/>
<path d="M310.4 160.6l-16.7 29.5h-3.1"/>
</g>
<g font-size="8.5">
<text x="288" y="218.8">AFM_HP3</text>
<text x="288" y="233.8">Chamber</text>
</g>
<g font-size="4.3">
<text x="130.8" y="15.3">12x</text>
<text x="131.3" y="20.4">4-40, 0.12in</text>
<text x="199" y="29.7">0.6</text>
<text x="213.7" y="26.2">0.6</text>
<text x="256.9" y="30.9">0.8</text>
<text x="138.2" y="53.2">1/4-20 0.4in</text>
<text x="257" y="52.2">1/4-20 0.4in</text>
<text x="192.6" y="54.6">1.1</text>
<text x="220.5" y="54.6">1.1</text>
<text x="206.7" y="84.9">10-32, 0.4in</text>
<text x="148.1" y="111.3">10-32, 0.1in</text>
<text x="207.7" y="109.2">10-32, 0.4in</text>
<text x="214.7" y="124.4">0.6</text>
<text x="200" y="128.7">0.6</text>
<text x="234" y="130.1">0.8</text>
<text x="113.8" y="136.3">0.6</text>
<text x="73.2" y="138.5">1.46</text>
<text x="128.4" y="141.2">0.6</text>
<text x="256.4" y="138.5">1.46</text>
<text x="271" y="140.6">0.6</text>
<text x="286.2" y="143.9">0.6</text>
<text x="161.4" y="167.1">0.8</text>
<text x="232.2" y="167.6">0.76</text>
<text x="107.3" y="169.5">1.1</text>
<text x="200.1" y="173.1">0.48</text>
<text x="212.2" y="168.3">0.48</text>
<text x="51.3" y="174.6">1/4-20, 0.4in</text>
<text x="175.8" y="191.3">10-32, 0.4in</text>
<text x="266.9" y="191.3">10-32, 0.4in</text>
<text x="290" y="260.3">B</text>
<text x="301.9" y="267.4">1:1</text>
<text x="387.5" y="267.4">1/1</text>
</g>
<g font-size="3.5">
<text x="288" y="209.4">PROJECT</text>
<text x="288" y="225.1">TITLE</text>
<text x="221.4" y="254.5">APPROVED</text>
<text x="287.5" y="253.8">SIZE</text>
<text x="306.8" y="253.8">CODE</text>
<text x="329.1" y="253.8">DWG NO</text>
<text x="406.7" y="253.8">REV</text>
<text x="221.4" y="260.8">CHECKED</text>
<text x="221.4" y="267.2">DRAWN</text>
<text x="242.7" y="267.2">Max C</text>
<text x="269.6" y="267.2">8/18/2017</text>
<text x="288.2" y="267.2">SCALE</text>
<text x="322.8" y="267.2">WEIGHT</text>
<text x="373.6" y="267.2">SHEET</text>
</g>
</svg>
